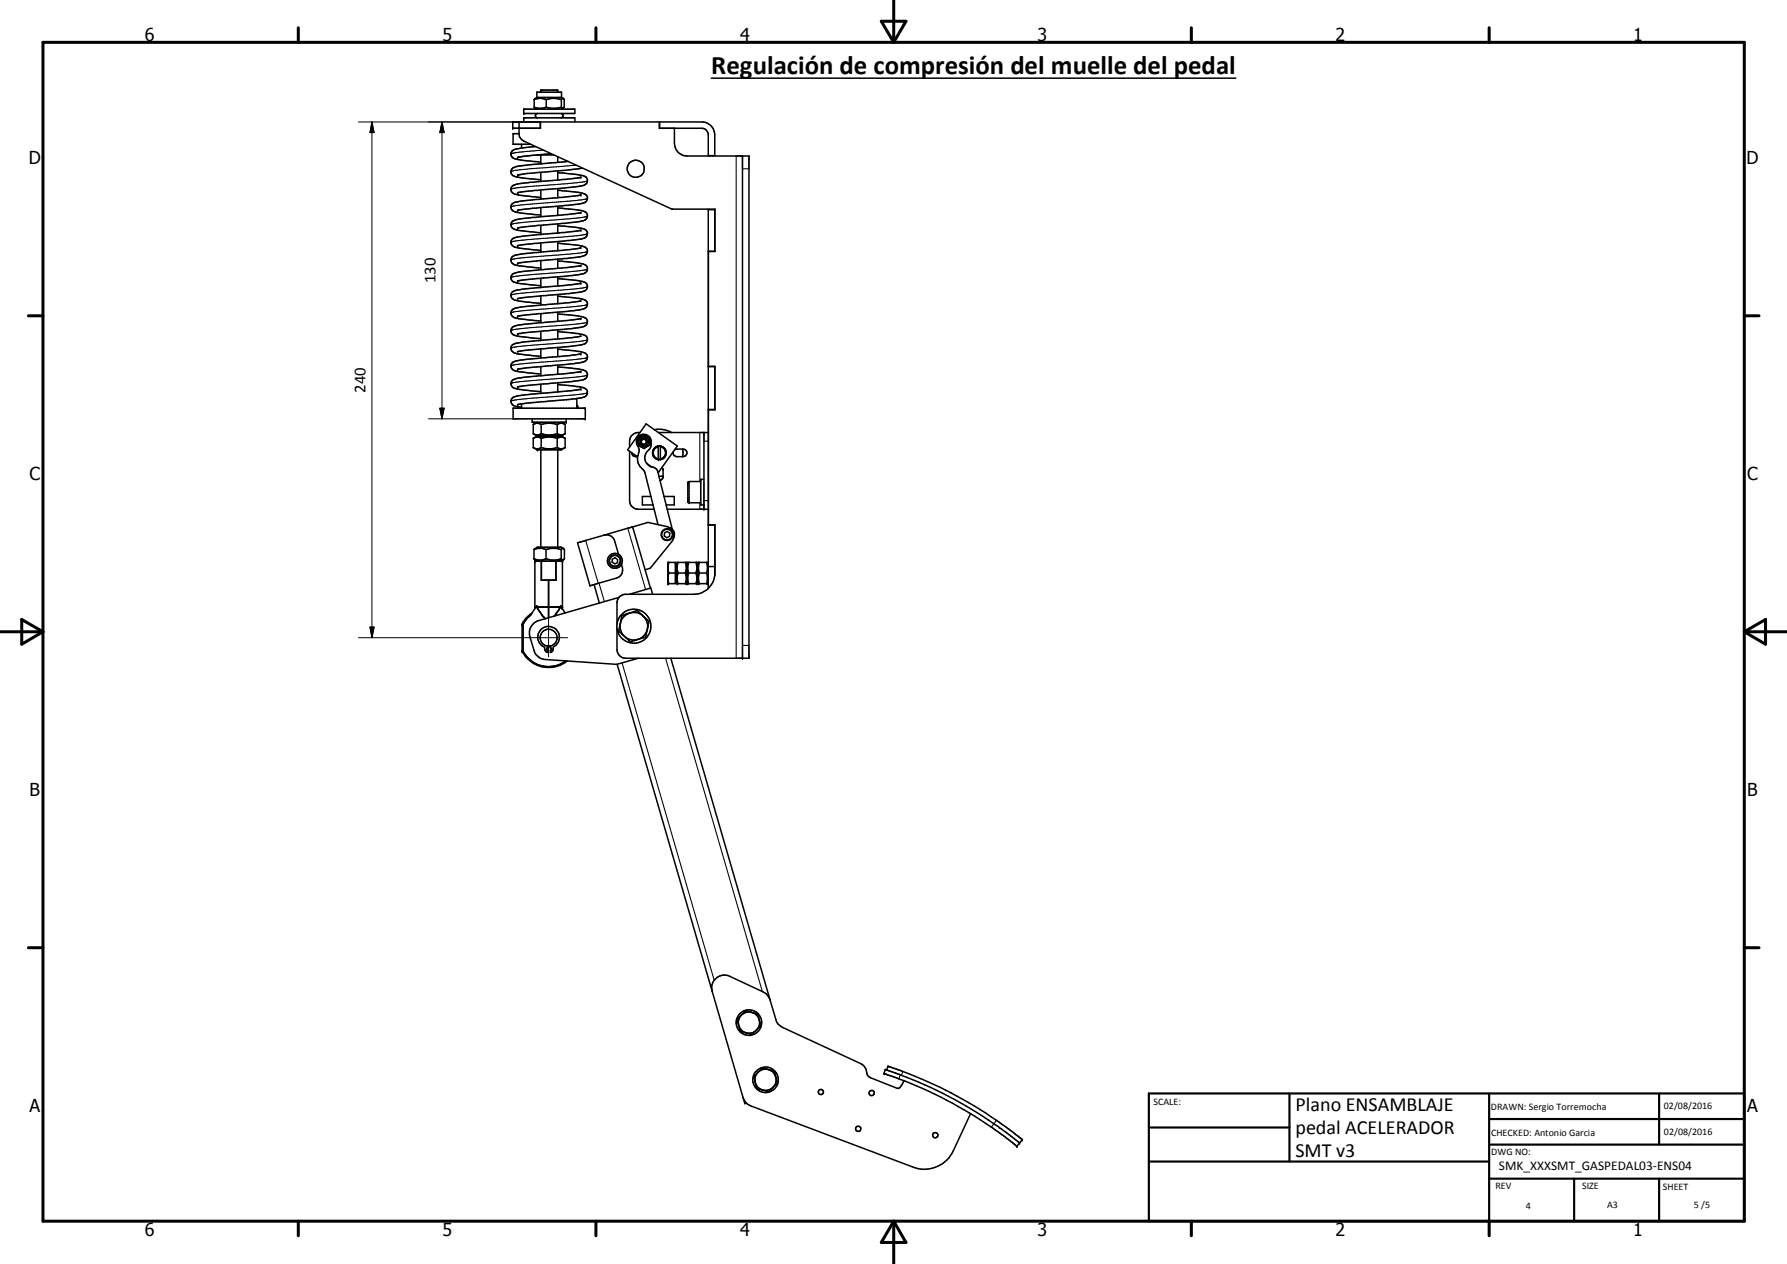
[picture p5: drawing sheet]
<svg xmlns="http://www.w3.org/2000/svg" width="420mm" height="297mm" viewBox="0 0 420 297" stroke-linecap="round" stroke-linejoin="round" font-family="sans-serif">
<g fill="none" stroke="#000" stroke-width=".35">
<path d="M167.2 18.4h123.4M122 31.4l.2 .9 1 .9 34.8 15.9h10.1v10h-1.6M122 28.7v2.7M122 31.4h-1.4v2.5h4.1M122.6 33.9v.9M123.1 28.7v-1h12.1v1M123.1 25.7h12.1v1h-12.1zM125.6 23.4a3.4 3.4 0 0 1 2.8 0M125.6 25.2a3.9 3.9 0 0 0 2.8 0M125.6 25.2l.6 .5M125.6 23.4v1.8M125.9 34.5l-3.1 .3a3.2 3.2 0 0 0-2.5 .9 .94 .94 0 0 0 .1 1.2 3.3 3.3 0 0 0 2.3 .7l4.5 .5"/>
<path d="M126.2 22.9v-1.2h5.8v1.2M126.2 22.9h5.8M126.2 22.9l-.6 .5M126.3 36.4h3.9M126.4 26.7a.51 .51 0 0 0-.5 .5 .51 .51 0 0 0 .5 .5M127 28.7v1.4M127.1 28.7v1.4h-6.5v-1.4h44.4a3 3 0 0 1 3.1 3v5M127.2 21.7v-.5h3.9v.5M127.2 36.4v2.1M128.4 23.4a5.3 5.3 0 0 1 3.6 0M128.4 25.2a6 6 0 0 0 3.6 0M128.4 23.4v1.8"/>
<path d="M129.6 36.1l-6.7 .6-1.2 .3M131.1 36.8v1.3M131.9 26.7a.51 .51 0 0 1 .5 .5 .51 .51 0 0 1-.5 .5M132 23.4v1.8M132 23.4l.2-.3 .5 .3v1.8l-.7 .5M132 25.2l.4 .2M132 22.9l.4 .3M133.6 37.9l-12 1.2a1.27 1.27 0 0 0-1.3 1.8l.2 .3a21.2 21.2 0 0 0 6.7 1M136.9 39.5l-15 1.6M155 28.7v1.4h10l.9 .3 .6 1v5.3M155.1 28.7v1.4M158.6 30.1v3.6a3 3 0 0 0 3 3h14.5v118h-29a2.09 2.09 0 0 1-2-2v-4.9"/>
<path d="M166.5 36.6h1.6M174.6 36.7v118M121.8 57.7h-.1M121.8 41.1h.1M121.8 41.1h-.1M127.2 50.9a26.7 26.7 0 0 0-6.5 1 1.16 1.16 0 0 0-.5 1.3 1.16 1.16 0 0 0 1.2 .8l5.8 .7M127.2 40.5v2.2M127.2 44.6v2.2M127.2 48.8v2.1M127.2 53v2.1M127.2 57.1v2.1M127.2 46.8l-5.2 .6a1.68 1.68 0 0 0-1.9 1.2 1.91 1.91 0 0 0 2.1 1.4l5 .5"/>
<path d="M127.2 59.2l-5.2 .6a1.52 1.52 0 0 0-1.8 1.8 2.61 2.61 0 0 0 2.4 .9l4.6 .5M127.2 55.1a21.9 21.9 0 0 0-6.6 .9 1.26 1.26 0 0 0-.3 1.5 1.26 1.26 0 0 0 1.4 .7l5.5 .6M131.1 40.2v2.1M131.1 44.3v2.2M131.1 48.5v2.1M131.1 52.6v2.2M131.1 56.8v2.1M131.1 40.6l3.8 .3a5 5 0 0 1 3.1 .9 1.33 1.33 0 0 1-1.4 1.9l-10.9 1-4 .6M131.1 44.7a23.1 23.1 0 0 1 6.6 1 1.2 1.2 0 0 1 .3 1.4 1.2 1.2 0 0 1-1.2 .7l-3.2 .5-8.4 .6-3.5 .5M131.1 48.9l4.9 .5a2.19 2.19 0 0 1 2.1 1.1 1.67 1.67 0 0 1-1.8 1.6l-10.1 .9-4.5 .6M131.1 53l4.9 .5a2.18 2.18 0 0 1 2.1 1.2 1.38 1.38 0 0 1-1.3 1.4l-2.7 .4-8.4 .7-4 .5M131.1 57.1l5.2 .6a1.64 1.64 0 0 1 1.8 1.4 1.74 1.74 0 0 1-1.8 1.3l-14.6 1.5"/>
<path d="M136.6 41.7l-3.6 .5-11.3 1a1.39 1.39 0 0 0-1.5 1.8 3.1 3.1 0 0 0 2.4 .9l4.6 .5M136.6 58.3l-2.6 .4-6.8 .5M136.6 54.1l-3.6 .5-5.8 .5M136.6 50l-3.1 .4-6.3 .5M136.6 45.8l-4 .6-5.4 .4M166.5 49.1v89.2M166.5 49.3h1.6M166.6 59.1v27h1.5v10.2h-1.5v27h1.5v11.4a5 5 0 0 1-5 5h-16a1.9 1.9 0 0 0-1.5 .7M168.1 49.1v10M127.2 61.3v2.1M127.2 65.4v2.2M127.2 69.6v2.1"/>
<path d="M127.2 73.7v2.2M127.2 77.9v2.1M127.2 63.4l-5.2 .5a2.7 2.7 0 0 0-1.8 .9 1.39 1.39 0 0 0 1.5 1.7l5.5 .6M127.2 71.7l-5.2 .6a1.77 1.77 0 0 0-1.9 1.2 1.82 1.82 0 0 0 2.1 1.4l5 .5M127.2 67.6l-4.9 .5a2.55 2.55 0 0 0-2.1 .9 1.33 1.33 0 0 0 1.5 1.7l5.5 .6M131.1 60.9v2.1M131.1 65.1v2.1M131.1 69.2v2.2M131.1 73.4v2.1M131.1 77.5v2.2M131.1 61.3l4.6 .5a3.1 3.1 0 0 1 2.3 .9 1.3 1.3 0 0 1-1.4 1.7l-2.1 .4-8.3 .6-4.5 .6M131.1 65.4l1.6 .2a15.4 15.4 0 0 1 4.7 .7 1.19 1.19 0 0 1 .7 1.4 1.19 1.19 0 0 1-1.3 .9l-12.9 1.2-2.2 .4"/>
<path d="M131.1 69.6l5.2 .5a1.64 1.64 0 0 1 1.8 1.4 1.74 1.74 0 0 1-1.8 1.3l-14.6 1.5M131.1 73.8l4.6 .4a3.5 3.5 0 0 1 2.3 .8 1.26 1.26 0 0 1-1.2 1.9l-15.1 1.6M131.1 77.9l4.6 .5a2.92 2.92 0 0 1 2.3 1 1.26 1.26 0 0 1-1.2 1.6l-12.9 1.3-2.2 .4M136.6 70.7h.1M136.6 74.8l-1.8 .4-7.1 .6a29.7 29.7 0 0 0-7 1 1.25 1.25 0 0 0-.4 1.5 1.25 1.25 0 0 0 1.4 .7l5.5 .6M136.6 79l-2.2 .4-7.2 .6M136.6 70.7l-2.6 .4-6.8 .6M136.6 66.5l-2.2 .4-7.2 .7M136.6 62.4l-3.1 .5-6.3 .5M120.6 95.9h17v2.5h-17zM121.8 86.7v.1M122.6 94.9v1"/>
<path d="M125.1 98.4v.8h8v-.8M125.4 99.7a1.61 1.61 0 0 1 1.8 0M125.4 99.7v2.2M126.3 99.2l-.9 .5M127.2 82v2.1M127.2 86.1v2.2M127.2 90.3v2.2M127.2 88.3a20.3 20.3 0 0 0-6.6 1 1.26 1.26 0 0 0-.3 1.5 1.26 1.26 0 0 0 1.4 .6l5.5 .6M127.2 84.1l-5.2 .6a1.92 1.92 0 0 0-1.9 1.3 1.62 1.62 0 0 0 1.9 1.3l5.2 .6M127.2 80l-5.5 .6a1.27 1.27 0 0 0-1.3 .6 1.27 1.27 0 0 0 .1 1.4l.5 .4 1 .2 5.2 .5M127.2 99.7v2.2M127.2 99.7a6.1 6.1 0 0 1 3.8 0"/>
<path d="M131 99.7a1.61 1.61 0 0 1 1.9 0M131 99.7v2.2M131.1 81.7v2.1M131.1 85.8v2.2M131.1 90v2.1M131.1 82.1l5.5 .6a1.3 1.3 0 0 1 1.2 .5 1.3 1.3 0 0 1 .1 1.4 6.3 6.3 0 0 1-3.8 .9l-12.4 1.3M131.1 86.2l4.6 .5a3.5 3.5 0 0 1 2.3 .8 1.26 1.26 0 0 1-1.2 1.8l-15.1 1.6M131.1 90.3l4.6 .5a3.3 3.3 0 0 1 2.3 .8 1.26 1.26 0 0 1-1.2 1.9l-12.9 1.2-2.2 .4M132 99.2l.9 .5M132.9 99.7v2.2M135.6 93.6v2.3M135.6 95.1l.3 .8"/>
<path d="M136.6 91.4l-3.5 .5-11.3 1.1a1.44 1.44 0 0 0-1.6 1.7 2.8 2.8 0 0 0 2.4 1.1M136.6 87.3l-1.8 .3-7.6 .7M136.6 83.1l-2.6 .5-6.8 .5M166.5 86.1h1.6M166.5 96.2h1.6M168.1 86.1v10.2M125.4 101.9a1.61 1.61 0 0 0 1.8 0M125.4 101.9l.9 .6M125.4 103v2.2M125.4 105.2l.9 .5h5.7l.9-.5M125.4 103a1.76 1.76 0 0 1 1.8 0M125.4 105.2a1.76 1.76 0 0 0 1.8 0"/>
<path d="M126.3 102.5h5.7M126.3 102.5l-.9 .5M127.2 105.7v22.9M127.2 103v2.2M127.2 103a6.7 6.7 0 0 1 3.8 0M127.2 101.9a6.1 6.1 0 0 0 3.8 0M127.2 105.2a6.7 6.7 0 0 0 3.8 0M131 101.9a1.61 1.61 0 0 0 1.9 0M131 103v2.2M131 103a1.76 1.76 0 0 1 1.9 0M131 105.2a1.76 1.76 0 0 0 1.9 0M131.1 105.7v22.9"/>
<path d="M132 102.5l.9 .5M132.9 101.9l-.9 .6M132.9 103v2.2M148 106v11.6a2 2 0 0 0 2 2.1h3.8M148.5 106.4l.3 .7 1 .2M149.5 107.1l.1 .2M149.9 107.4l-2.3-1.7 4.3-6.1 7.3 5.2-4.3 6.1-.3-.2M149.9 103.3l.1 1.3M149.9 103.3l.1 1.4M150 104.7a3.1 3.1 0 0 1-.1 2.7l.2 1.5 .3 .7a2.88 2.88 0 0 1 1.3 1.6l3 12.1M150.1 103l-.2 .1v.2M150.4 101.6a2.12 2.12 0 0 0-2.4 2.1v1.3"/>
<path d="M150.7 104.1l.2 .3M151.1 102.3l-.7 .3-.3 .4M151.5 102.3l-.2-.1-1.2 .8M151.5 102.3l.7 .2 .3 .4M151.5 102.3l.8 .4a.46 .46 0 0 1 .4 .7l.1 1.1-1.3 .9-1.5-.7M151.5 103.1a.75 .75 0 0 0-.9 .7 .75 .75 0 0 0 .9 .8M151.7 103.1a.75 .75 0 0 1 .1 1.3M151.8 104.4l-.2 .1M151.9 103.3a.75 .75 0 0 0-.9-.2 .75 .75 0 0 0-.3 .9M151.9 104.3a.69 .69 0 0 1-.9 .1M152 103.4l.1 .4M152 108.9l1.2 .8"/>
<path d="M152 108.9l.5 .5 1.8 .8 .3 .4 3.5 13.8M152.1 103.8l-.1 .4M152.7 103.1l.1 .2a2.14 2.14 0 0 1-.8 3 2.1 2.1 0 0 0 0 2.6M153 104.3a1.74 1.74 0 0 0-2.1-2.2 1.74 1.74 0 0 0-.8 2.9M153.1 116.7h-2.1v2l2.5-.1M153.4 106.6l.1 .2M153.6 107l.5 .7 .7 .3M153.9 101a5.6 5.6 0 0 1 4 .6M154.5 104.9l-.7 .6-.4 .8M154.6 107.9l.4 .1M154.8 104.8a1.6 1.6 0 0 0-1.4 1.5 1.6 1.6 0 0 0 1.1 1.6M154.8 104.8h.5"/>
<path d="M154.8 108h.5M154.8 104.8v3.2M154.8 104.9a1.49 1.49 0 0 0-1.2 1.5 1.49 1.49 0 0 0 1.2 1.5M154.8 101.6h11.7M155 104.8l-.4 .1M155.3 104.8l.3 .1M155.3 104.9a1.49 1.49 0 0 1 1.2 1.5 1.49 1.49 0 0 1-1.2 1.5M155.3 104.8v3.2M155.6 104.9l.5 .3M155.6 109.9l.3 .5v1.8l-.7 .7M155.9 107.8l-.6 .2M155.9 111.9l-.9 .1"/>
<path d="M156.1 105.2l.4 .5M156.1 105.2l.2 .3M156.1 116.7h2.4v2h-1.9M156.5 105.7l.1 .6-.1 .8M156.5 107.1l-.6 .7M156.5 105.7v.3M156.9 119.7h9.6M158.6 105.7l.5-.2h1.5a.89 .89 0 0 1 .9 .9 .89 .89 0 0 1-.9 .9l-1.9-.1-.4-.5v-.6M160.5 105.5v1.8M164.7 113.2h-2.7l-.3 .1v4.7l.2 .2h2.8M165.5 112.6h-.8v6.1h.8M165.5 101.6v18.1"/>
<path d="M125.5 131.3a3.4 3.4 0 0 0 2.9 0M125.5 131.3l.3 .2M125.5 129.2a3.4 3.4 0 0 1 2.9 0M125.5 129.2v2.1M125.8 131.5v.1M125.8 131.6l.5 .3M127.3 131.9v4.5h3.4v-4.5M128.4 131.3a5.2 5.2 0 0 0 3.5 0M128.4 129.2a5.2 5.2 0 0 1 3.5 0M128.4 129.2v2.1M129 136.4v8.8M131.9 129.2l.3-.3 .5 .3v2.1l-.3 .3-.5-.3"/>
<path d="M131.9 129.2v2.1M132.4 128.9l-.4-.3h-5.7l-.8 .6M132.4 131.6l-.4 .3M139.7 137.4l1.2 4.3M142 125.8a1.99 1.99 0 0 1 2.5 1.3l.9 3.2M142 125.8l-6.2 1.8 2.9 10.1 6.3-1.9a2.15 2.15 0 0 0 1.1-3.2M144 131.4l.6-.3 .6 .4v.7l-.6 .3-.7-.4zM148 139.7l5-1.5 .4 1.5M148.7 123.8l3.6-1 4.5 .9a1.92 1.92 0 0 1 1.7 2.3l-.2 .5M148.7 123.8l-6.7 2M148.7 123.8l4.2 14.4M156.2 125.2l.7-.3 .6 .4-.1 .7-.6 .4-.6-.4z"/>
<path d="M157 132.2h1.8v5h-1.8zM157 133.7l.3 1M157 136.2l.3 1M157.3 132.2l-.3 .9M157.3 134.7l-.3 .9M157.3 134.7h1.5M157.3 124h.3M157.6 124.1a2.37 2.37 0 0 1 .4 3.2l-5.1 6.2-1.2 .4M158.8 132.5h.2M158.8 136.8h.2M159 132.5l.2-.3h2.2l.1 .3M159 136.9l.2 .3h2.2l.1-.3"/>
<path d="M159 132.5v4.4M159.4 134.7h1.7M159.4 134.7l-.2 .9 .2 1.6M159.4 132.2l-.2 .9 .2 1.6M161.1 132.2l.3 .9-.3 1.6M161.1 134.7l.3 .9-.3 1.6M161.5 132.5l.2-.3h2.2l.1 .3M161.5 136.9l.2 .3h2.2l.1-.3M161.5 132.5v4.4M162 134.7h1.6M162 134.7l-.3 .9 .3 1.6M162 132.2l-.3 .9 .3 1.6"/>
<path d="M163.6 132.2l.3 .9-.3 1.6M163.6 134.7l.3 .9-.3 1.6M164 132.5l.2-.3h2.2l.1 .3M164 136.9l.2 .3h2.2l.1-.3M164 132.5v4.4M164.4 134.7h1.7M164.4 134.7a3.8 3.8 0 0 0 0 2.5M164.4 132.2l-.2 1.2 .2 1.3M166.1 132.2l.3 1.2-.3 1.3M166.1 134.7a3.8 3.8 0 0 1 0 2.5M166.5 123.4h1.6M166.5 133.1h1.6"/>
<path d="M168.1 123.3v12.1M122.8 146.7h.2M122.8 153h.2M122.8 146.7v6.3M122.8 153a7 7 0 0 0 10.5 2.3M123 146.7v6.3M123 153a6.7 6.7 0 0 0 10 2.3M125.1 144.1l-1.4 1.1-.9 1.5M126.2 142.4l-.2 .3h-.2v-10.8h6.4v10.8M126.2 142.7h5.6M126.2 142.4v.3M126.2 142.7l1.3 2"/>
<path d="M126.2 142.4l-1.4 2.1-.9 .8-.9 1.4M127.2 148a2.56 2.56 0 0 1 3.8 .3 2.56 2.56 0 0 1-.9 3.8l-.2 .9-.5 .3v-.5l.3-.4-.3-.2v-.4h-.6v.5l-.3 .2 .1 .2 .2 .1v.5l-.6-.4-.2-.8a2.53 2.53 0 0 1-.8-4.1zM127.5 144.7l.4 .4M127.9 145.1l.3 .3M130.6 144.5l-.2 .3M130.6 144.5l-.3 .3M130.8 144.2l-.2 .3M131.3 143.5l-.5 .7M131.8 142.4l1.1 1.7M131.8 142.4v.3M131.8 142.7l-.5 .8M131.8 142.4l.2 .3"/>
<path d="M132 142.7h.2M132 142.7l.1 .2 .1-.2M145.1 156.1l29.6 101.8M145.6 140.4l-.4 .6-.1 .6v5M145.6 140.4l-19 5.4a3.1 3.1 0 0 0-2 3.8l.9 3.2a2.86 2.86 0 0 0 2.7 2.2l16.8 1.1 5.1-1.4M145.9 146.5l-.5 1.8 2.8 2.5 2.2-.7M146 146a3.4 3.4 0 0 0 .8 3.6M147.2 149.9l.7 .3 .8 .2 1.7-.3M148 144.1l-1.7 .6-.3 1.3M148 144.1l-1.4 .8-.6 1.1M148.5 144a3.3 3.3 0 0 1 3.7 3.9M148.5 143.9l.4-.1a.99 .99 0 0 1 1.7 .3l2 1.9-.4 1.9"/>
<path d="M148.5 143.9l-.5 .2M152.2 147.9l-.2 .8a.98 .98 0 0 1-1.1 1.3l-.5 .1M152.2 147.9l-.5 1.1-1.3 1.1M157.7 154.7l23.3 80.2M167.5 233a3 3 0 0 1 .9-3.1 3 3 0 0 1 3.2-.5l8.2 3.9 .6 .5 .6 1.1M174.1 238.8l-.3 .2a.76 .76 0 0 0-.3 1.3l.4 1.3a.79 .79 0 0 0 .9 1h.3M174.1 238.8a2.56 2.56 0 0 0 1 3.8M176.7 237.9l1.4 .4 .3 1M176.7 237.9l-.7-.1-.7 .2-1 .5M176.7 237.9l.7 .3 1 1.1M176.7 237.9l-1.4-.4-1.2 1.3M178.4 239.3a2.51 2.51 0 0 1-.4 2.6 2.51 2.51 0 0 1-2.5 .8"/>
<path d="M178.4 239.3l.5 1.7-2.1 2.1-1.3-.4M181 234.9l1.5 5 .5 .8 .6 .5 18.7 8.7a2.95 2.95 0 0 1 1.6 2.7l.8 .7 6.4 2.5 .7-.5 .7-1.3M174.7 257.9l.4 1.4 .4-.1M174.7 257.9l.1 .4a2.97 2.97 0 0 0 1.7 1.6l38.2 14.4a7.5 7.5 0 0 0 9.4-3.9l4.1-8.7M175.1 242.6l.4 .1M177.5 254l.5 1.8 1.4 .4M177.6 254.4l.5 1 1.3 .8M178.2 252l-1 1 .3 1M178.2 252l-.6 .9-.1 1.1M180.3 251.2l-1-.2-1.1 1M180.3 251.2l.3 .1M180.3 251.2l-1.1 .2-1 .6"/>
<path d="M180.6 251.3l1.4 .4a3.3 3.3 0 0 1-.2 3.8l-1 .6-1.4 .1M180.6 251.3a2.99 2.99 0 0 1 2.1 2.8l.1 .4-2 2-1.4-.3M208.5 251.5l1.3 .4a100.1 100.1 0 0 1 24.8 12.8l5.1 3.9M208.8 250.6l2.6 .9a101.2 101.2 0 0 1 23.5 12.2l5.5 4.1-1.3 1.6-4.1-3.2a103.3 103.3 0 0 0-24.8-13.1l-2.4-.8 .3-1 .4 .2z"/>
<circle cx="149.5" cy="39.7" r="2.02"/>
<circle cx="151.3" cy="103.8" r="1.16"/>
<circle cx="151.4" cy="103.8" r=".6"/>
<circle cx="144.6" cy="131.8" r="1.75"/>
<circle cx="144.6" cy="131.8" r="1.39"/>
<circle cx="156.8" cy="125.6" r="1.38"/>
<circle cx="129" cy="149.8" r="2"/>
<circle cx="149" cy="147.2" r="4"/>
<circle cx="176.1" cy="240.3" r="2.99"/>
<circle cx="180" cy="253.8" r="3"/>
<circle cx="193" cy="256.6" r=".61"/>
<circle cx="205" cy="256.9" r=".62"/>
<circle cx="201.8" cy="265.3" r=".63"/>
<circle cx="219.9" cy="266.7" r=".62"/>
</g>
<g fill="none" stroke="#000" stroke-width=".25">
<path d="M120.1 36.2h.1M120.3 36.1h.1M127.8 35.3l-5.5 .4-1.7 .3-.5 .2M135.5 38.8l-8.6 .7a29.5 29.5 0 0 0-6.7 .8l-.1 .1M173.1 36.7v118M174.6 39.7h1.5M120.1 56.9h.1M120.1 44.5h.1M120.2 48.6l-.1 .1M138.1 59.1h.1M138.1 54.9h.1M138.1 46.6h.1"/>
<path d="M138.1 42.5h.1M138.1 42.5l-.7 .2-4 .5-10.6 .8-2 .2-.6 .3M138.1 46.6a27.3 27.3 0 0 1-6.4 .8l-8.9 .7-2 .3-.6 .2M138.1 50.7l-.8 .4-2.1 .2-13.3 1.1-1.8 .4M138.1 54.9l-2 .5-13.3 1-2 .3-.6 .2M138.1 59.1a35.8 35.8 0 0 1-8.1 .9l-7.2 .6-2.6 .4M120.1 69.4h.1M120.2 61v.1M120.2 73.5h.1M120.2 69.3h.1M120.2 61.1h-.1M138.1 79.8h.1"/>
<path d="M138.1 71.5h.1M138.1 67.4h.1M138.1 63.2l-.2 .2-1.6 .2-13.2 1.1-2.4 .3-.6 .3M138.1 75.6v.1a18.6 18.6 0 0 1-5.1 .7l-8.5 .6-4.3 .6M138.1 79.8l-1 .3-2.3 .3-12 .9-2 .3-.7 .3M138.1 71.5l-.8 .3-2.1 .3-12.4 .9-2.1 .3-.6 .3M138.1 67.4l-2 .4-13.3 1.1-2 .2-.7 .3M120.1 86h.1M120.1 90.1v.1M120.2 90.1h-.1M138.1 92.2h.1M138.1 92.2l-1 .4-2.3 .2-12 1-2.3 .3-.4 .2"/>
<path d="M138.1 88.1l-2 .5-12.3 .9-3.6 .6M138.1 83.9l-.8 .3-2.8 .4-12 .9-2.4 .5M138.1 88.1h.1M162 118.2h.1M162 113.2v5M164.5 101.6v11.6M164.5 118.2v1.5M165.5 103.7h1M165.5 117.6h1M137.7 127l3 10.1M140.8 137l1.3 4.4M147.6 124.1l4.2 14.5"/>
<path d="M146.3 155.7l21.6 74.7M156.5 154.7l22.7 78.3M174.6 151.7h1.5M211.7 252.6l-.4 .9M212.3 251.8l-.3 .9M233.7 264.1l-.6 .8M234.3 263.3l-.6 .8M235 265h.1"/>
<circle cx="144.6" cy="131.8" r="1.22"/>
<circle cx="156.8" cy="125.7" r="1.23"/>
</g>
<g fill="#000">
<circle cx="120.6" cy="28.7" r=".18"/>
<circle cx="120.6" cy="30.1" r=".18"/>
<circle cx="121.7" cy="37" r=".18"/>
<circle cx="123.1" cy="27.7" r=".18"/>
<circle cx="123.1" cy="25.7" r=".18"/>
<circle cx="123.1" cy="26.7" r=".18"/>
<circle cx="127.2" cy="21.2" r=".18"/>
<circle cx="174.6" cy="36.7" r=".18"/>
<circle cx="121.7" cy="45.3" r=".18"/>
<circle cx="121.7" cy="53.6" r=".18"/>
<circle cx="121.7" cy="41.1" r=".18"/>
<circle cx="121.7" cy="49.4" r=".18"/>
<circle cx="121.7" cy="57.7" r=".18"/>
<circle cx="136.6" cy="50" r=".18"/>
<circle cx="136.6" cy="54.1" r=".18"/>
<circle cx="136.6" cy="45.8" r=".18"/>
<circle cx="136.6" cy="41.7" r=".18"/>
<circle cx="121.7" cy="61.9" r=".18"/>
<circle cx="121.7" cy="66" r=".18"/>
<circle cx="121.7" cy="74.3" r=".18"/>
<circle cx="121.7" cy="78.5" r=".18"/>
<circle cx="136.6" cy="62.4" r=".18"/>
<circle cx="136.6" cy="74.8" r=".18"/>
<circle cx="136.6" cy="66.5" r=".18"/>
<circle cx="121.7" cy="95.1" r=".18"/>
<circle cx="121.7" cy="90.9" r=".18"/>
<circle cx="121.7" cy="86.8" r=".18"/>
<circle cx="133.1" cy="99.2" r=".18"/>
<circle cx="136.6" cy="83.2" r=".18"/>
<circle cx="136.6" cy="87.3" r=".18"/>
<circle cx="136.6" cy="91.4" r=".18"/>
<circle cx="137.6" cy="98.4" r=".18"/>
<circle cx="137.6" cy="95.9" r=".18"/>
<circle cx="126.3" cy="105.7" r=".18"/>
<circle cx="126.3" cy="102.5" r=".18"/>
<circle cx="153.6" cy="107.1" r=".18"/>
<circle cx="154.8" cy="108" r=".18"/>
<circle cx="161.7" cy="117.9" r=".18"/>
<circle cx="165.5" cy="101.6" r=".18"/>
<circle cx="165.5" cy="119.7" r=".18"/>
<circle cx="125.8" cy="131.9" r=".18"/>
<circle cx="126.3" cy="128.6" r=".18"/>
<circle cx="132.2" cy="131.9" r=".18"/>
<circle cx="148.7" cy="123.8" r=".18"/>
<circle cx="157" cy="137.2" r=".18"/>
<circle cx="157" cy="132.2" r=".18"/>
<circle cx="159.2" cy="132.2" r=".18"/>
<circle cx="159.2" cy="137.2" r=".18"/>
<circle cx="161.4" cy="132.2" r=".18"/>
<circle cx="161.4" cy="137.2" r=".18"/>
<circle cx="161.7" cy="137.2" r=".18"/>
<circle cx="161.7" cy="132.2" r=".18"/>
<circle cx="163.9" cy="137.2" r=".18"/>
<circle cx="163.9" cy="132.2" r=".18"/>
<circle cx="164.2" cy="137.2" r=".18"/>
<circle cx="164.2" cy="132.2" r=".18"/>
<circle cx="166.3" cy="137.2" r=".18"/>
<circle cx="166.3" cy="132.2" r=".18"/>
<circle cx="122.8" cy="146.7" r=".18"/>
<circle cx="122.8" cy="153" r=".18"/>
<circle cx="125.8" cy="142.7" r=".18"/>
<circle cx="132.1" cy="142.9" r=".18"/>
<circle cx="132.2" cy="142.7" r=".18"/>
<circle cx="174.6" cy="154.7" r=".18"/>
<circle cx="207.8" cy="252.3" r=".18"/>
<circle cx="208.8" cy="250.6" r=".18"/>
<circle cx="239.1" cy="269.4" r=".18"/>
<circle cx="239.7" cy="268.6" r=".18"/>
<circle cx="240.4" cy="267.8" r=".18"/>
</g>
<g fill="none" stroke="#000" stroke-width=".71">
<path d="M10.1 9.9h400v277.1h-400zM70.1 6.5v3.4M140.1 6.5v3.4M207.2 5h5.8l-2.9 4.9zM210.1 0v9.9M280.1 6.5v3.4M350.1 6.5v3.4M6.7 74.2h3.4M410.1 74.2h3.5M.1 148.5h10M5.1 145.6l5 2.9-5 2.9zM410.1 148.5h10"/>
<path d="M410.1 148.5l5-2.9v5.8zM6.7 222.7h3.4M410.1 222.7h3.5M70.1 287v3.4M140.1 287v3.4M210.1 287v10M210.1 287l2.9 5h-5.8zM280.1 287v3.4M350.1 287v3.4"/>
</g>
<path d="M270.1 257h140v30h-140zM303.2 257v16M350.1 257v30M390.1 257v12M270.1 265h33.1M270.1 273h80M350.1 277h60M350.1 269h60M350.1 263h60M370.1 277v10M390.1 277v10" fill="none" stroke="#000" stroke-width=".51"/>
<path d="M84.3 28.7h42.8M87.4 28.7l.6 2.5h-1zM87.4 28.7v121.2M103.9 28.7l.5 2.5h-1zM103.9 28.7v69.7M100.7 98.4h19.9M103.4 95.9h1l-.5 2.5zM84.3 149.9h49.2M87 147.4h1l-.6 2.5zM129 145.4v8.9" fill="none" stroke="#000" stroke-width=".24"/>
<path d="M87.4 28.7l.6 2.5h-1zM103.9 28.7l.5 2.5h-1zM103.4 95.9h1l-.5 2.5zM87 147.4h1l-.6 2.5z" fill="#000"/>
<text font-size="6.3" x="167.2" y="17.5">Regulación de compresión del muelle del pedal</text>
<g font-size="4.7">
<text x="304.6" y="261.2">Plano ENSAMBLAJE</text>
<text x="304.6" y="266.6">pedal ACELERADOR</text>
<text x="304.6" y="272">SMT v3</text>
</g>
<g font-size="4.2">
<text x="34" y="9.6">6</text>
<text x="104" y="9.6">5</text>
<text x="174" y="9.6">4</text>
<text x="244" y="9.6">3</text>
<text x="314" y="9.6">2</text>
<text x="384" y="9.6">1</text>
<text x="6.8" y="38.7">D</text>
<text x="410.6" y="38.7">D</text>
<text x="7" y="112.9">C</text>
<text x="410.8" y="112.9">C</text>
<text x="7" y="187.1">B</text>
<text x="410.8" y="187.1">B</text>
<text x="7" y="261.4">A</text>
<text x="410.8" y="261.4">A</text>
<text x="34" y="290.4">6</text>
<text x="104" y="290.4">5</text>
<text x="174" y="290.4">4</text>
<text x="244" y="290.4">3</text>
<text x="314" y="290.4">2</text>
<text x="384" y="290.4">1</text>
</g>
<g font-size="3.9">
<text x="102.4" y="66.6" transform="rotate(-90 102.4 66.6)">130</text>
<text x="85.9" y="92.3" transform="rotate(-90 85.9 92.3)">240</text>
</g>
<text font-size="3.1" x="352.4" y="275">SMK_XXXSMT_GASPEDAL03-ENS04</text>
<g font-size="2.4">
<text x="271.2" y="259.7">SCALE:</text>
<text x="350.6" y="260.8">DRAWN: Sergio Torremocha</text>
<text x="391.2" y="260.6">02/08/2016</text>
<text x="350.6" y="267">CHECKED: Antonio Garcia</text>
<text x="391.2" y="266.7">02/08/2016</text>
<text x="350.6" y="271.4">DWG NO:</text>
<text x="351.6" y="279.3">REV</text>
<text x="372" y="279.4">SIZE</text>
<text x="391" y="279.6">SHEET</text>
<text x="358.7" y="284.1">4</text>
<text x="377.9" y="283.8">A3</text>
<text x="398.3" y="283.8">5 /5</text>
</g>
</svg>
